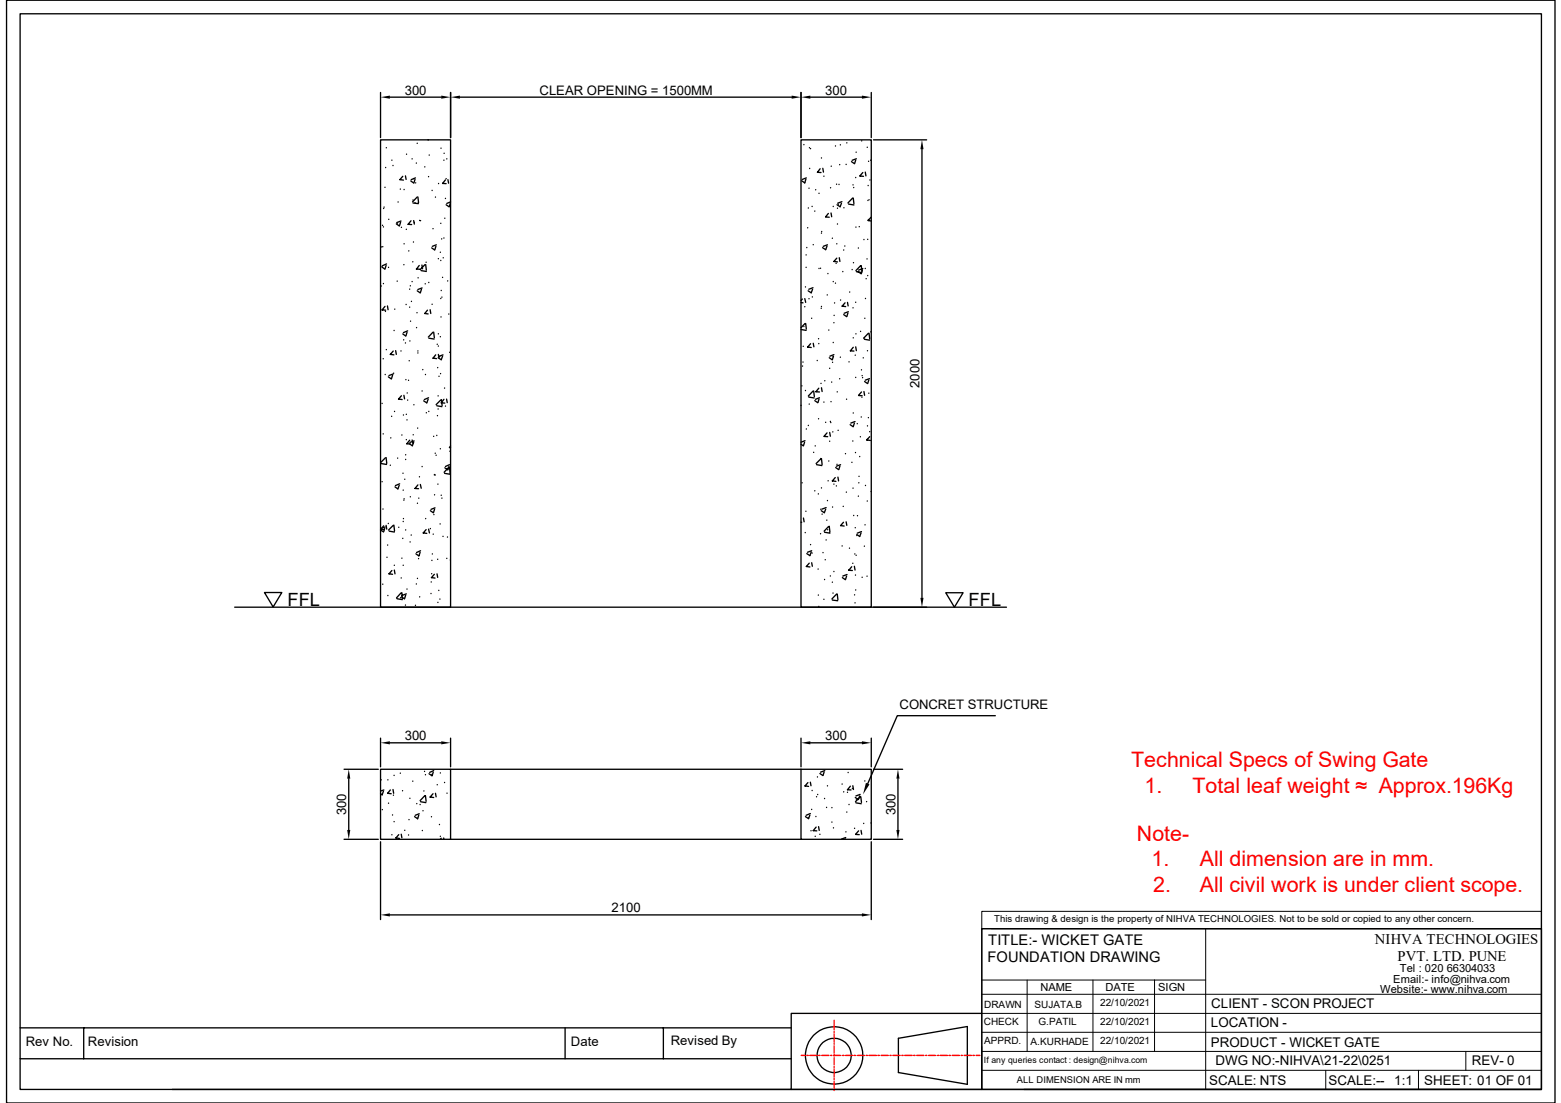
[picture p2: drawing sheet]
<svg xmlns="http://www.w3.org/2000/svg" width="297mm" height="210mm" viewBox="0 0 297 210" stroke-linecap="round" stroke-linejoin="round" font-family="sans-serif">
<g fill="none" stroke="#000" stroke-width=".25">
<path d="M1.2 0h294.7v209.9h-294.7zM3.8 2.6h289.5v204.7h-289.5zM72.4 17.6v8.6M74.2 18.5h9.8M85.7 17.6v8.6M87.5 18.5h63.1M152.4 17.6v8.6M154.2 18.5h9.8M165.8 17.6v8.6M72.4 26.6h13.3v89h-13.3zM73 39.6v.1M73.1 39.4h.1"/>
<path d="M73.3 35.6v.1M73.4 31.9h.1M73.5 28.1h.1M74.6 30.5h.1M74.8 31.5h.1M75.8 38.4v.1M76.2 36h.1M76.6 33.6l-.5 .6 .7 .1M76.9 36v.1M77.2 33.5l.1 .6M77.4 29.3v.1M78.2 34.4l.5 .4"/>
<path d="M78.4 30.2v.1M78.6 38.6l1 .2M78.6 38v.1M78.7 34h.1M79 34.1l-.2 .7M79 38.5v.1M79.1 33.8l-.8 .4M79.1 34.8h.1M79.2 31v.1M79.4 27.2v.1M79.4 37.5l-.9 .9M79.5 37.5l.1 1"/>
<path d="M79.6 38.5v.1M80.8 31.7v.1M81.5 26.6h.1M81.6 33.6h.1M81.7 29.5h.1M82.2 36.2v.1M82.9 37.5h.1M83.5 34.9h.1M83.9 28.2h.1M84.5 30.5h.1M84.5 29.2h.1M84.8 37.7v.1"/>
<path d="M84.8 34.2l-.6 .7h.7M84.9 39l.5 .3M84.9 34h.1M85 30.2v.1M85.2 34.2l.2 .7M85.7 38.7l-.2 .6M85.7 38.4l-.7 .3M152.4 26.6h13.4v89h-13.4zM152.5 34.4l.6 .4M153 27.5h.1M153.4 34.1l-.3 .7M153.4 33.8l-.7 .3"/>
<path d="M153.8 39.6h.1M153.9 35.8h.1M154 28.1h.1M154.1 32v.1M154.2 28.3h.1M154.5 39.3h.1M155.2 36.1h.1M155.8 36.8h.1M156.1 32.1l-.5 .7h.6M156.3 30v.1M156.6 32l.1 .7M156.8 33.5v.1"/>
<path d="M158 35.7v.1M158.2 31.6h.1M158.6 39.3h.1M159 27.8h.1M159.2 35v.1M159.4 39.6h.1M159.5 38.8v.1M159.7 35.1h.1M159.8 31.3v.1M159.9 27.5v.1M160.1 38.7l-.2 .6-.6-.3M160.2 38.4l-.8 .3"/>
<path d="M160.6 39.5v.1M161 31.3h.1M161.1 27.2h.1M161.5 38.8l1 .2M162 30.8l.6 .3M162.2 37.7l-.9 .9M162.3 35.2h.1M162.4 37.7l.1 1.1M162.4 35.7h.1M162.8 33.8h.1M162.8 30.5l-.2 .6M162.9 28.9v.1"/>
<path d="M163 30.2l-.8 .3M164 26.8h.1M164.2 32.8l-.6 .7 .7 .1M164.6 32.7l.2 .8M165 28v.1M165.2 38.1v.1M165.2 35.3h.1M165.3 30.7h.1M165.4 38h.1M165.5 34.2v.1M165.7 30.5h.1M166.2 26.6h10.1"/>
<path d="M175.4 28.4v85.4M72.5 54.4v.1M72.6 47h.1M72.7 50.8l.5 .4M72.7 50.6v.1M72.8 42.9h.1M72.8 46.9v.1M73 43.2h.1M73 53.9v.1M73.3 58.3l-.6 .7h.7M73.3 59.2v.1M73.5 50.5l-.2 .7"/>
<path d="M73.6 50.2l-.8 .4M73.7 58.2l.2 .7M73.9 50.9h.1M74 41.7v.1M75.1 58.8v.1M75.4 42.6l.6 .4M75.6 42.5h.1M75.6 53.5h.1M76.2 42.3l-.2 .7M76.3 42.1l-.8 .3M76.4 43.2v.1M76.9 50.3v.1"/>
<path d="M76.9 46.4h.1M77.3 57.9v.1M77.3 43.6v.1M77.8 47.7v.1M78 55h.1M78 58.4v.1M78.1 54.4h.1M78.2 42l-.5 .7h.6M78.3 57.3v.1M78.4 53.6h.1M78.5 49.8h.1M78.7 46v.1"/>
<path d="M78.7 42l.1 .6M78.8 42.3v.1M79.2 51.2h.7M79.4 59.5h.1M79.4 55.3l.5 .4M79.6 52.8v.1M79.8 50.5l-.5 .7M79.9 41.9v.1M80 42h.1M80.1 51.5l1 .2M80.2 55l-.2 .7M80.3 50.4l.1 .8"/>
<path d="M80.3 54.8l-.8 .3M80.9 50.3l-.9 1M80.9 54h.1M81 50.3l.1 1.1M81.1 49.9h.1M81.3 59l-.5 .7h.7M81.6 53.7v.1M81.8 58.9l.2 .8M82.1 47.2l.6 .4M82.2 57.9h.1M82.4 43.5h.1M82.9 46.9l-.2 .7"/>
<path d="M83 46.6l-.7 .3M83.4 49.2h.1M83.8 48h.1M83.9 42.5h.1M83.9 49.5v.1M83.9 56.8h.1M84 55.3h.1M84 45.4v.1M84.1 56.5v.1M84.2 52.8h.1M84.3 49v.1M84.5 45.3h.1"/>
<path d="M84.6 41.5h.1M85.2 53.4v.1M85.4 59.7v.1M152.4 57.6h.4M152.7 56.9l-.3 .3M153.1 58.3v.1M153.1 56.8l.2 .7M153.3 54.6h.1M153.4 50.9h.1M153.4 48.5h.1M153.5 47.1h.1M153.7 43.3v.1"/>
<path d="M153.9 56.8v.1M154.6 56.5h.1M154.6 55l-.2 .7-.6-.4M154.7 54.7l-.8 .3M154.7 46.5v.1M155 40.2h.1M155.8 51.1h.1M156.1 51v.1M156.3 58.6v.1M156.3 44.3v.1M156.3 58.3h.1M156.4 44v.1"/>
<path d="M157.1 41.3h.7M157.4 46.8l-.3 .7-.6-.4M157.4 56.1h.1M157.5 46.6l-.8 .3M157.5 52v.1M157.6 40.6l-.5 .7M158.1 40.5l.2 .8M158.4 45.3v.1M158.6 53.6h.1M158.7 60h.1M158.8 57.6v.1M159 53.9h.1"/>
<path d="M159.1 50.1h.1M159.2 46.4h.1M159.2 49.1l-.5 .7h.7M159.4 42.6h.1M159.7 49l.1 .8M160 57.1h.1M160.4 51.7h.1M160.5 59.9l.6 .4M160.5 47.6h.1M160.8 46.8h.1M160.8 57.6l-.6 .7h.7M161.3 57.5l.1 .7"/>
<path d="M161.3 59.6l-.2 .7M161.4 59.3l-.8 .3M161.7 55.6h.1M162.2 51.3h.1M162.3 58.6h.1M162.4 50h.1M162.8 57.5h.1M162.9 43.2h.1M163 51.7l1 .2M163.3 51.7l.5 .4M163.3 47.2h.1M163.5 43.1v.1"/>
<path d="M163.8 50.6l-.9 .9M163.9 50.6l.1 1M164.1 51.4l-.2 .7M164.2 51.1l-.8 .3M164.4 45.6h.1M164.6 51.1h.1M164.7 56.8h.1M164.8 53v.1M165 49.2v.1M165.1 45.5v.1M165.1 52.4v.1M165.2 41.8h.1"/>
<path d="M165.7 41.3l-.5 .7 .6 .1M72.7 76.8h.1M72.9 68.2v.1M73.3 71.3h.1M73.5 66.5v.1M73.9 71.7l.5 .4M74.5 79.2h.1M74.7 71.4l-.2 .7M74.8 71.2l-.8 .3M74.8 66.8l-.5 .6 .7 .1M74.9 71h.1M75 62.9h.1"/>
<path d="M75.1 78.3h.1M75.3 66.7l.1 .7M76.3 66.8h.1M76.4 75.3l-.6 .6 .7 .1M76.6 63.6l.6 .3M76.8 79h.1M76.8 64.7h.1M76.9 75.2l.1 .7M77.2 65.2v.1M77.2 72.2v.1M77.3 78.8v.1M77.4 63.3l-.2 .6"/>
<path d="M77.4 79.9h.1M77.5 74.8h.1M77.6 63l-.8 .3M77.6 76.1v.1M77.7 72.4h.1M77.9 68.6v.1M78 64.9h.1M78.1 61.1h.1M78.8 77h.1M79.3 62.3v.1M79.5 66.8h.1M79.5 67.1v.1"/>
<path d="M80.3 74.4h.1M80.5 70.3v.1M81 71.3h.1M81.1 78.5v.1M81.5 76l-.3 .7-.6-.4M81.6 75.7l-.9 .3M81.6 64.4l1 .1M81.6 78.3h.1M82.4 63.2l-.9 .9M82.5 63.2l.2 1.1M82.9 67.5l-.5 .7h.7M83.1 77.2l1 .2"/>
<path d="M83.2 65.5h.1M83.2 79.1h.1M83.3 69.9v.1M83.4 75.3v.1M83.4 77.8v.1M83.4 63.5v.1M83.4 65.8v.1M83.4 67.4l.1 .7M83.5 71.6h.1M83.7 67.8v.1M83.8 64.1h.1M83.8 71.1h.1"/>
<path d="M83.9 76.1l-.9 .9M83.9 60.3h.1M84 76.1l.1 1.1M84.2 67.8l-.2 .7-.6-.4M84.3 67.5l-.8 .3M84.5 76l-.5 .7h.6M84.6 73.8v.1M84.8 77.3h.1M85 75.9l.1 .7M85.6 67v.1M152.4 62.7l1 .2M152.4 77.1v.1"/>
<path d="M152.6 73.4v.1M152.7 69.6v.1M152.8 68.9h.1M152.8 65.9h.1M153 62.1v.1M153.2 61.6l-.8 .8M153.3 74.3h.1M153.3 61.6l.1 1M153.9 75.6l1 .1M154 76.9h.1M154.2 65.4l-.5 .6 .7 .1M154.5 60.5v.1"/>
<path d="M154.7 74.4l-.9 1M154.7 65.3l.2 .7M154.8 74.4l.2 1.1M155 76.2l.6 .4M155.5 68.6h.1M155.8 64.4v.1M155.8 79.7h.1M155.8 65.4h.1M155.8 73.9l-.5 .7h.6M155.8 75.9l-.2 .7M155.9 75.7l-.7 .3M156.2 72.9v.1"/>
<path d="M156.3 73.8l.1 .7M156.8 76.5h.1M156.9 72.4v.1M157.7 62.8h.1M157.9 70.1h.1M158.1 76.4v.1M158.3 72.7h.1M158.4 68.9v.1M158.5 67.9h.1M158.6 65.2h.1M158.6 67.8l-.3 .7-.5-.4M158.7 67.5l-.8 .3"/>
<path d="M158.7 61.4h.1M159.3 74.6h.1M159.8 72.1h.1M159.9 68h.1M161.1 75.9v.1M161.6 68.8v.1M162.4 64.3h.1M162.4 78.6h.1M162.4 66.1l-.6 .7h.7M162.7 67.6h.1M162.8 71.8h.1M162.8 66l.2 .7"/>
<path d="M162.9 63.5v.1M163.4 75.3h.7M163.8 63v.1M163.9 79.3v.1M163.9 70.4h.1M163.9 74.6l-.5 .6M164 75.6h.1M164.1 71.5h.1M164.1 71.8v.1M164.3 68.1h.1M164.4 74.5l.1 .7M164.4 64.3v.1"/>
<path d="M164.5 64.6l1 .1M164.5 72.6l.6 .4M164.6 60.5v.1M165.1 66.7v.1M165.2 63.4l-.8 1M165.2 79.5h.1M165.3 74.8h.1M165.3 72.3l-.2 .7M165.4 63.4l.1 1.1M165.5 72.1l-.9 .3M165.7 63.1v.1M72.5 88.2l1.1 .2"/>
<path d="M72.7 91.6v.1M72.9 96.8v.1M72.9 82.5v.1M73.3 87.1l-.8 .9M73.5 87.1l.1 1.1M73.5 100l.1 .7M73.9 99.6h.1M74.3 88.5v.1M74.4 83.3v.1M74.8 100l-.9 .9M75 99.9l.1 1.1M75.7 87.2h.1"/>
<path d="M76 92.4l-.3 .6-.5-.3M76.1 92.1l-.9 .3M76.5 82.8h.1M76.7 90v.1M76.7 93.3h.1M76.7 99.2v.1M76.8 98.7h.1M76.9 95.2h.1M76.9 94.9h.1M77 91.2h.1M77.2 87.4v.1M77.2 86.5v.1"/>
<path d="M77.3 83.6v.1M78 83.8l-.6 .7h.7M78.1 94.5v.1M78.4 83.7l.2 .7M78.6 82.7v.1M78.7 84.2l-.2 .6-.6-.3M78.8 83.9l-.8 .3M79.4 95.7v.1M79.5 81.4v.1M79.5 92.3l-.5 .7h.6M79.7 94.8h.1M79.8 90.7v.1"/>
<path d="M80 92.2l.2 .7M80.3 88.8h.1M81 98.7h.1M81.9 97.2l.5 .4M82.5 83v.1M82.6 97.9h.1M82.7 90.3v.1M82.7 96.9l-.2 .7M82.7 94.1v.1M82.7 90.3h.1M82.8 96.6l-.8 .3M82.8 90.4h.1"/>
<path d="M82.8 86.2v.1M83 86.6v.1M83.1 82.8v.1M83.3 92.1v.1M83.8 99.7h.1M83.8 85.4h.1M84 94.2v.1M84.1 94.8h.1M84.6 90.1l1 .1M84.6 89l.6 .4M85.4 89l-.9 .9M85.4 88.7l-.2 .7"/>
<path d="M85.5 88.9l.2 1.1M85.5 88.4l-.7 .4M85.6 85.8v.1M85.7 84.9l-.2 .3h.2M152.4 84.5l.4 .3M152.4 99.4h.1M152.6 91.9h.1M152.9 98.6l.1 .7M153.1 84.2l-.2 .6M153.2 83.9l-.8 .3M153.4 97.3h.1M153.4 81.6v.1"/>
<path d="M153.8 80.9v.1M154.8 86.1h.1M155 93.4h.1M155.1 84.8v.1M155.4 88.4l1 .2M155.7 94h.1M156.2 87.3l-.9 .9M156.2 87.2v.1M156.2 96.9h.1M156.3 87.3l.1 1.1M156.3 92.8v.1M156.4 97.8v.1"/>
<path d="M156.8 83.1h.7M157.1 96.9l-.2 .7-.6-.4M157.1 80.3v.1M157.2 96.6l-.8 .3M157.3 99h.1M157.4 82.4l-.6 .6M157.5 95.2v.1M157.6 91.5h.1M157.7 87.7v.1M157.9 83.9v.1M157.9 82.3l.1 .7M158 80.2h.1"/>
<path d="M158.1 80.4h.1M158.4 96.5h.1M158.5 82.2h.1M158.7 92.1v.1M158.9 90.9l-.5 .6 .7 .1M159 89l.6 .4M159.1 92.4v.1M159.3 88.3v.1M159.4 90.8l.2 .7M159.5 81.9h.1M159.8 88.7l-.2 .7M160 88.4l-.9 .3"/>
<path d="M160.5 96.3v.1M160.5 99.4l-.5 .6 .6 .1M160.9 86.3v.1M161 99.3l.1 .7M161.1 93.6v.1M161.8 80.8l.5 .4M162.1 88h.1M162.3 83.9h.1M162.3 92.9h.1M162.4 98.1h.1M162.6 80.5l-.2 .7M162.7 80.2l-.8 .3"/>
<path d="M162.8 86.1h.1M163.1 80.6h.1M163.2 98.1v.1M163.3 94.4h.1M163.4 91.9h.1M163.5 90.6v.1M163.6 86.9h.1M163.7 83.1h.1M164.6 99.9h.1M164.7 92.4h.1M165 95.3v.1M165.1 81v.1"/>
<path d="M165.1 83.5v.1M165.5 82.1v.1M165.5 83.1l-.6 .6 .7 .1M165.7 93.5h.1M44.7 115.6h146.8M50.3 112.8h3.3l-1.6 2.7zM72.4 100.9l.6 .3M72.8 111.1v.1M73 100.1l-.5 .6 .6 .1M73.2 100.5l-.2 .7M73.3 100.3l-.8 .3M73.6 106v.1"/>
<path d="M73.8 103.7h.1M73.8 113.3v.1M74.1 101.1l.9 .1M74.6 108.6l-.6 .6 .7 .1M75 107.6h.1M75 108.5l.2 .7M75.5 113.9l1.1 .2M75.9 100.3v.1M76.2 113.7v.1M76.3 112.8l-.8 1M76.3 110h.1M76.4 113.6l.5 .3"/>
<path d="M76.5 112.8l.1 1.1M76.5 106.2h.1M76.6 102.4v.1M76.7 107.6h.1M77.2 115.1v.1M77.2 113.3l-.2 .6M77.2 100.8v.1M77.3 113l-.8 .3M77.4 112.1h.1M78 103.1v.1M78.3 101.8h.1M79.1 115.2h.1"/>
<path d="M79.1 105.4l.6 .4M79.2 111.1h.1M79.4 110v.1M79.6 106.3h.1M79.9 113.6h.1M79.9 105.1l-.2 .7M80 104.8l-.7 .3M81.1 100.8l-.6 .6 .7 .1M81.6 100.7l.1 .7M81.9 100.6h.1M82 112.9v.1M82.1 110.7v.1"/>
<path d="M82.1 109.2h.1M82.2 106.6v.1M82.3 105.4h.1M82.4 101.6v.1M82.7 109.3l-.6 .6 .7 .1M83.2 109.2l.1 .7M83.3 106.4v.1M83.3 114.6v.1M83.5 112.3v.1M83.7 114h.1M84.3 102.1h.1M85 106.2v.1"/>
<path d="M85.1 102.2h.1M85.7 106.5v.1M153.2 101.3v.1M154 107.2l-.6 .6 .7 .1M154.2 103.6v.1M154.4 105.1l-.3 .6-.6-.3M154.5 104.8l-.9 .3M154.5 107.1l.1 .7M154.5 105.2v.1M155.7 108.3h.1M155.7 113.2v.1M155.8 115.4h.1"/>
<path d="M156.1 101.5v.1M156.6 105.1v.1M156.8 114v.1M156.9 101.3l1 .2M156.9 110.3h.1M157 106.5h.1M157.2 102.7v.1M157.5 100.8h.1M157.7 100.2l-.9 .9M157.8 100.1l.1 1.1M158 109.6h.1M158.4 114.2l1 .1"/>
<path d="M158.4 110.8h.1M158.5 112.8v.1M158.7 108.7v.1M159.2 113.1l-.9 .9M159.3 113.1l.1 1M160.2 103.9h.1M160.3 109.9l.5 .4M161.1 109.6l-.2 .7M161.2 109.3l-.8 .3M161.5 108.4h.1M161.6 104.3h.1M162.1 107.8l-.6 .7 .7 .1"/>
<path d="M162.3 107.2h.1M162.6 107.8l.1 .7M162.6 113.2h.1M162.7 105.4h.1M162.7 114.7h.1M162.7 100.4h.1M162.8 109.4v.1M162.8 112.2v.1M162.9 105.6v.1M163 101.9h.1M163.8 101.4l-.2 .7-.6-.4M163.9 101.2l-.8 .3"/>
<path d="M164.1 109.8v.1M164.5 103.9v.1M165 109.6v.1M180 112.8h3.3l-1.7 2.8zM189.4 136.2h-18.7l-5.6 12.9M65.5 159.7h6.5M65.5 146.4h6.5M66.4 148.2v9.7M72.4 146.4h13.3v13.3h-13.3zM72.4 140.5v5.4M72.5 148.4h.1M72.8 154.1h.1"/>
<path d="M73 150.6l-.3 .7-.3-.3M73 150.3l-.6 .2M73.8 148.4h.1M73.9 152.8v.1M74.2 141.4h9.8M74.3 150.3l-.5 .7h.6M74.6 158.8v.1M74.7 155.1h.1M74.8 150.2l.1 .8M74.9 151.3h.1M75 147.5v.1M75 156.3v.1"/>
<path d="M75.9 158.8l-.6 .7 .7 .1M76.2 147.1v.1M76.3 158.7l.2 .7M76.6 150.5h.1M77 158h.1M77.7 158.9h.1M77.8 156h.1M78 151.9h.1M78.5 148.6v.1M78.9 155.4l.5 .4M79.3 152.9v.1M79.7 155.1l-.2 .7"/>
<path d="M79.8 154.9l-.8 .3M79.9 153.1h.1M80 152.6l1 .1M80.4 158v.1M80.5 154.3h.1M80.7 150.5h.1M80.8 146.8h.1M80.8 151.5v.1M80.8 151.4l-.9 1M81 151.4l.1 1.1M81 147.4v.1M81.6 147.2l.6 .4"/>
<path d="M82.1 155.4h.1M82.2 147.4h.1M82.4 151l-.6 .7 .7 .1M82.4 146.9l-.2 .7M82.5 146.6l-.7 .4M82.9 151l.1 .6M83.2 149.3v.1M83.6 156.9h.1M83.8 147.1h.1M83.8 159.1v.1M84 159.5l-.2 .2M84.4 159.5l.1 .2"/>
<path d="M84.6 148.9h.1M85.1 150.9v.1M85.7 159.7h.1M85.7 146.4h66.7v13.3h13.4v-13.3h-13.4M85.7 140.5v5.4M85.7 159.7h66.7M152.4 140.5v5.4M153.7 148.9l-.5 .7 .7 .1M154.1 155.1l-.2 .7-.6-.4M154.2 154.8l-.8 .4M154.2 141.4h9.8M154.2 148.8l.1 .7"/>
<path d="M154.3 158.1h.1M154.5 154v.1M154.5 150.4v.1M155.1 159.1v.1M155.3 155.4h.1M155.3 157.4l-.6 .7h.7M155.4 151.6h.1M155.6 147.8v.1M155.6 151.2h.1M155.8 157.3l.1 .7M156 147.2l.6 .4M156 158.7v.1"/>
<path d="M156.8 146.9l-.2 .7M156.9 151.9v.1M156.9 146.6l-.8 .3M157.3 153.6v.1M157.5 149.5v.1M158.3 153.7h.1M158.3 156.4v.1M158.6 157.5v.1M160.2 149.2h.1M160.5 150.7h.1M160.8 159.6v.1M160.9 159.4l-.8 .3"/>
<path d="M161 158.3h.1M161.1 154.5v.1M161.3 150.8h.1M161.4 147h.1M161.6 153.1h.1M161.8 149.6l-.5 .7h.6M162.2 150v.1M162.3 149.5l.1 .7M162.6 157.6h.1M162.8 158.8h.7M162.9 152.8l1 .2M163 152.2h.1"/>
<path d="M163.4 158.1l-.6 .6M163.6 151.5l-.3 .6-.6-.3M163.7 151.6l-.9 1M163.7 151.2l-.8 .3M163.8 151.6l.1 1.1M163.8 158l.2 .7M164.4 156.7h.1M164.6 148.6h.1M164.9 152.5v.1M165.7 156.6h.1M165.8 140.5v5.4M166.2 159.7h5.6"/>
<path d="M166.2 146.4h5.6M170.9 148.2v9.7M72.4 160.2v14.8M74.2 174.1h89.8M165.8 160.2v14.8M186.8 176.7h106.5v30.6h-106.5zM3.8 195.6h146.8M15.9 195.6v5.9M107.5 195.6v5.9M126.2 195.6v5.9M171 197.6l13.1-2.3v11l-13.1-2.2zM186.8 192.9h-36.2v14.4h-117.8"/>
<path d="M3.8 201.5h146.8M150.6 207.3h36.2M194.9 207.3h98.4"/>
<circle cx="158.7" cy="200.8" r="5.5"/>
<circle cx="158.7" cy="200.8" r="3.3"/>
</g>
<g fill="none" stroke="#000" stroke-width=".19">
<path d="M186.8 173.4h106.5v3.3h-106.5zM186.8 176.7v30.6M188.6 176.7h104.7M229.4 176.7v30.6M186.8 186.5h42.6M186.8 196.4h106.5M186.8 192.9h106.5M186.8 189.2h106.5M195.5 186.5v13.6M208 186.5v13.6M219.7 186.5v13.6M186.8 203.7h106.5"/>
<path d="M186.8 200.1h106.5M252.3 203.7v3.6M269.9 203.7v3.6M278.9 200.1v3.6"/>
</g>
<g fill="none" stroke="#f00" stroke-width=".25">
<path d="M158.7 196.2v.3M158.7 196.7v1.5M158.7 198.4v.3M158.7 199v1.4M158.7 194.2v1.7M152.5 200.8h.7M153.5 200.8h.3M154.1 200.8h1.4M155.8 200.8h.3M156.4 200.8h1.4M158 200.8h.3M158.6 200.8h1.4"/>
<path d="M158.7 200.7v.3M158.7 201.3v1.4M158.7 203v.3M158.7 203.5v1.5M158.7 205.2v.3M158.7 205.8v1.7M160.3 200.8h.3M160.8 200.8h1.5M162.5 200.8h.3M163.1 200.8h1.4M164.8 200.8h.3M165.4 200.8h1.4"/>
<path d="M167.1 200.8h.3M167.7 200.8h1.3M169.3 200.8h.3M169.9 200.8h1.4M171.6 200.8h.3M172.1 200.8h1.5M173.8 200.8h.3M174.4 200.8h1.4M176.1 200.8h.3M176.7 200.8h1.4M178.4 200.8h.3M178.9 200.8h1.4"/>
<path d="M180.6 200.8h.3M181.2 200.8h1.4M182.9 200.8h.2M183.4 200.8h1.5M185.1 200.8h.3M185.7 200.8h.8"/>
</g>
<g fill="#000">
<path d="M72.4 18.5l1.8-.3v.6zM84 18.2l1.7 .3-1.7 .3zM85.7 18.5l1.8-.3v.6zM150.6 18.2l1.8 .3-1.8 .3zM152.4 18.5l1.8-.3v.6zM164 18.2l1.8 .3-1.8 .3zM175.4 26.6l.3 1.8h-.6zM175.1 113.8h.6l-.3 1.8zM66.1 157.9h.6l-.3 1.8zM66.4 146.4l.3 1.8h-.6zM72.4 141.4l1.8-.3v.6zM84 141.1l1.7 .3-1.7 .3z"/>
<path d="M152.4 141.4l1.8-.3v.6zM164 141.1l1.8 .3-1.8 .3zM164.8 149l.7 .3-1.3 1.9zM170.9 146.4l.3 1.8h-.6zM170.6 157.9h.6l-.3 1.8zM72.4 174.1l1.8-.3v.6zM164 173.8l1.8 .3-1.8 .3z"/>
</g>
<g font-size="4.1" fill="#f00">
<text x="215.3" y="146">Technical Specs of Swing Gate</text>
<text x="217.8" y="150.9">1.</text>
<text x="226.9" y="150.9">Total leaf weight ≈ Approx.196Kg</text>
<text x="216.4" y="160">Note-</text>
<text x="219.1" y="164.9">1.</text>
<text x="228.3" y="164.9">All dimension are in mm.</text>
<text x="219.4" y="169.8">2.</text>
<text x="228.3" y="169.8">All civil work is under client scope.</text>
</g>
<g font-size="3.5">
<text x="54.7" y="115.3">FFL</text>
<text x="184.3" y="115.4">FFL</text>
</g>
<g font-size="2.8">
<text x="188" y="179.8">TITLE:- WICKET GATE</text>
<text x="261.6" y="179.6">NIHVA TECHNOLOGIES</text>
<text x="187.9" y="183.2">FOUNDATION DRAWING</text>
<text x="266" y="182.8">PVT. LTD. PUNE</text>
</g>
<g font-size="2.5">
<text x="77" y="18">300</text>
<text x="102.7" y="18">CLEAR OPENING = 1500MM</text>
<text x="157" y="18">300</text>
<text x="175" y="73.8" transform="rotate(-90 175 73.8)">2000</text>
<text x="171.2" y="134.8">CONCRET STRUCTURE</text>
<text x="77" y="140.9">300</text>
<text x="157" y="140.9">300</text>
<text x="65.9" y="155.1" transform="rotate(-90 65.9 155.1)">300</text>
<text x="170.4" y="155.1" transform="rotate(-90 170.4 155.1)">300</text>
<text x="116.4" y="173.6">2100</text>
<text x="230.4" y="191.9">CLIENT - SCON PROJECT</text>
<text x="230.4" y="195.5">LOCATION -</text>
<text x="4.9" y="199.1">Rev No.</text>
<text x="16.7" y="199.1">Revision</text>
<text x="108.6" y="199.1">Date</text>
<text x="127.6" y="198.9">Revised By</text>
<text x="230.4" y="199.2">PRODUCT - WICKET GATE</text>
<text x="231.3" y="202.8">DWG NO:-NIHVA\21-22\0251</text>
<text x="280.1" y="202.8">REV- 0</text>
<text x="230.1" y="206.4">SCALE: NTS</text>
<text x="252.8" y="206.4">SCALE:--</text>
<text x="265.3" y="206.4">1:1</text>
<text x="271" y="206.4">SHEET: 01 OF 01</text>
</g>
<g font-size="2.1">
<text x="266.4" y="184.9">Tel : 020 66304033</text>
<text x="198" y="188.7">NAME</text>
<text x="210.4" y="188.7">DATE</text>
<text x="220.4" y="188.7">SIGN</text>
<text x="262.6" y="189">Website:- www.nihva.com</text>
<text x="265.1" y="187.1">Email:- info@nihva.com</text>
</g>
<g font-size="1.9">
<text x="187.3" y="191.8">DRAWN</text>
<text x="196.9" y="191.8">SUJATA.B</text>
<text x="209.3" y="191.4">22/10/2021</text>
<text x="187.2" y="195">CHECK</text>
<text x="197.6" y="195.1">G.PATIL</text>
<text x="209.3" y="195.1">22/10/2021</text>
<text x="187.3" y="198.6">APPRD.</text>
<text x="196.1" y="198.8">A.KURHADE</text>
<text x="209.3" y="198.6">22/10/2021</text>
</g>
<g font-size="1.8">
<text x="189.2" y="175.5">This drawing &amp; design is the property of NIHVA TECHNOLOGIES. Not to be sold or copied to any other concern.</text>
<text x="193.5" y="206.1">ALL DIMENSION ARE IN mm</text>
</g>
<text font-size="1.7" x="187.2" y="202.4">If any queries contact : design@nihva.com</text>
</svg>
